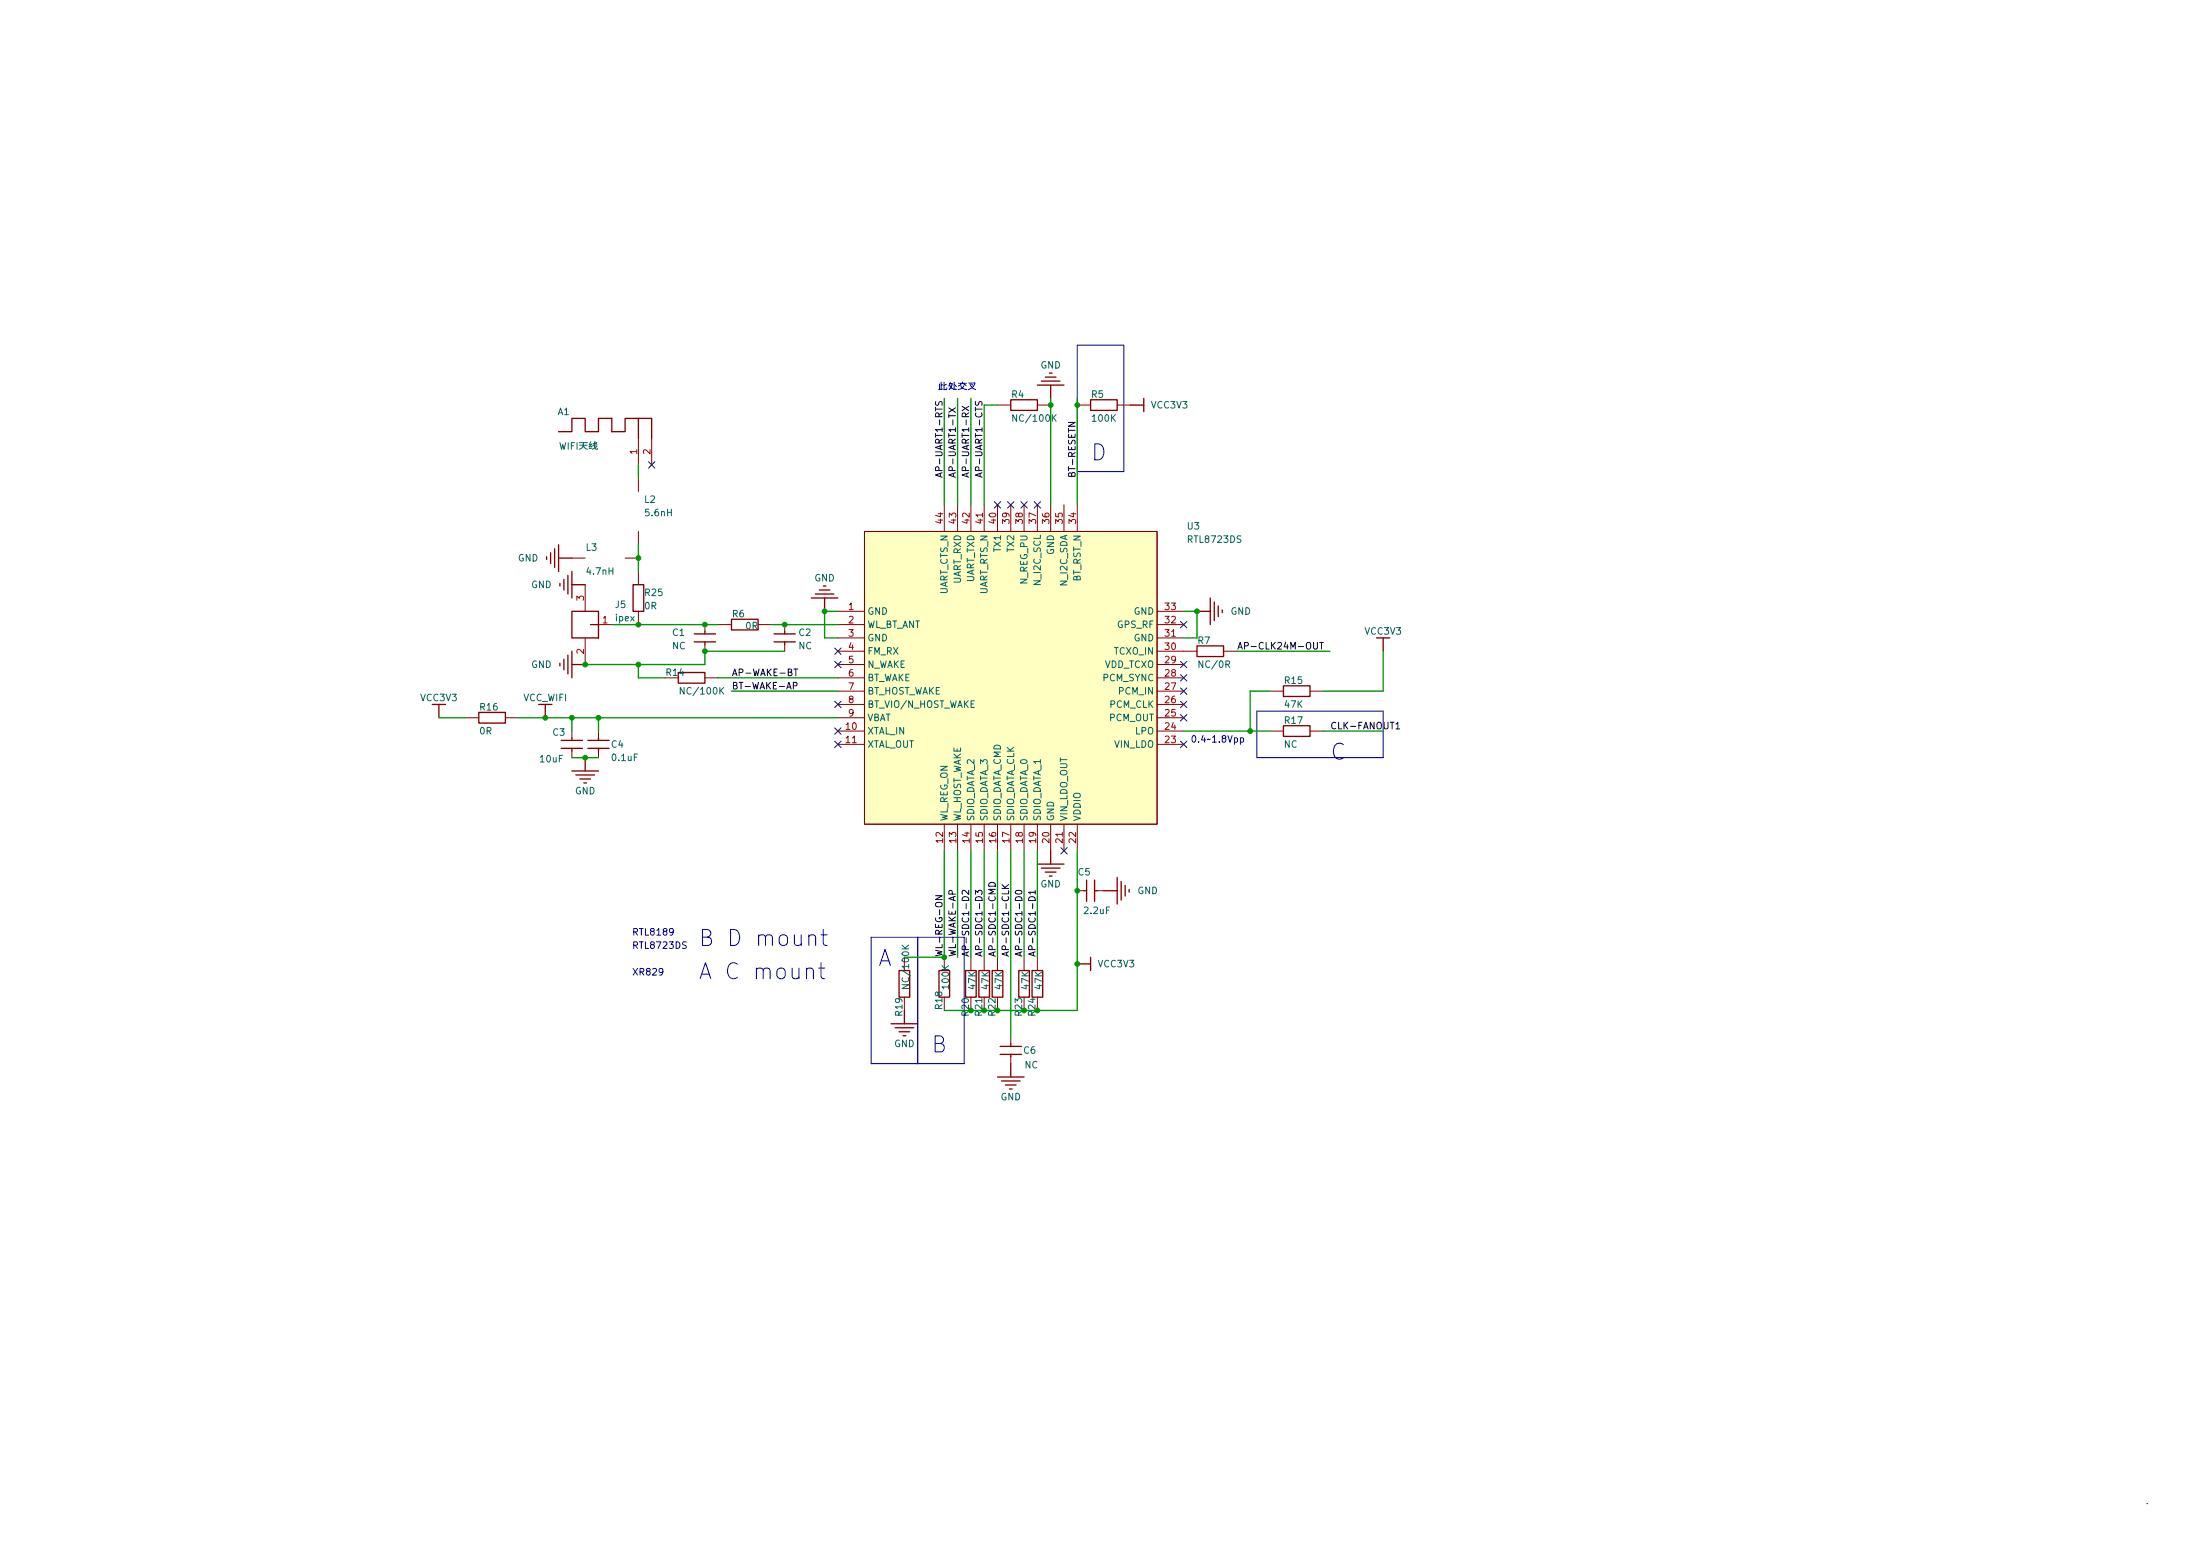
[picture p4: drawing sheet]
<svg xmlns="http://www.w3.org/2000/svg" width="420mm" height="297mm" viewBox="0 0 420 297" stroke-linecap="round" stroke-linejoin="round" font-family="sans-serif">
<g fill="none" stroke="#840000" stroke-width=".19">
<path d="M190.5 77.3h2.5M198.1 77.3h2.6M205.7 77.3h2.6M213.4 77.3h2.5M121.9 83.7v5.1M121.9 91.3v2.5M124.5 83.7v5.1M180.3 96.4v5.1M182.9 96.4v5.1M185.4 96.4v5.1M188 96.4v5.1M190.5 96.4v5.1"/>
<path d="M193 96.4v5.1M195.6 96.4v5.1M198.1 96.4v5.1M200.7 96.4v5.1M203.2 96.4v5.1M205.7 96.4v5.1M109.2 106.5h2.6M111.8 111.6v5.1M114.3 119.2h2.5M119.4 106.5h2.5M121.9 101.5v2.5M121.9 109.1v2.5"/>
<path d="M121.9 116.7v2.5M134.6 119.2v1.3M137.2 119.2h2.5M144.8 119.2h2.5M149.9 119.2v1.3M160 119.2h5.1M160 116.7h5.1M165.1 101.5h55.9v55.8h-55.9zM221 119.2h5.1M221 116.7h5.1M88.9 137h2.5M96.5 137h2.6"/>
<path d="M109.2 139.6v1.2M111.8 121.8v5.1M114.3 139.6v1.2M134.6 129.4h2.6M134.6 123v1.3M149.9 123v1.3M160 129.4h5.1M160 137h5.1M160 139.6h5.1M160 134.5h5.1M160 131.9h5.1M160 126.9h5.1"/>
<path d="M160 121.8h5.1M160 124.3h5.1M221 129.4h5.1M221 137h5.1M221 139.6h5.1M221 134.5h5.1M221 131.9h5.1M221 126.9h5.1M221 121.8h5.1M221 124.3h7.6M233.7 124.3h2.5M242.6 139.6h2.5"/>
<path d="M242.6 131.9h2.5M250.2 139.6h2.5M250.2 131.9h2.5M109.2 143.4v1.2M114.3 143.4v1.2M160 142.1h5.1M180.3 157.3v5.1M182.9 157.3v5.1M185.4 157.3v5.1M188 157.3v5.1M190.5 157.3v5.1M193 157.3v5.1"/>
<path d="M195.6 157.3v5.1M198.1 157.3v5.1M200.7 157.3v5.1M203.2 157.3v5.1M205.7 157.3v5.1M221 142.1h5.1M205.7 170h1.3M209.5 170h1.3M180.3 182.7v2.6M185.4 182.7v2.6M188 182.7v2.6M190.5 182.7v2.6"/>
<path d="M193 198v1.2M195.6 182.7v2.6M198.1 182.7v2.6M193 201.8v1.3M410 287h.1"/>
</g>
<g fill="none" stroke="#840000" stroke-width=".25">
<path d="M121.9 79.9v3.8M193 76.3h5.1v2h-5.1zM198.1 73.5h5.1M198.9 72.8h3.5M199.6 72h2.1M200.4 71.2h.5M200.7 73.5v2.6M208.3 76.3h5.1v2h-5.1zM215.9 77.3h2.5M218.4 76.1v2.5M106.7 82.4h2.5v-2.5h2.6v2.5h2.5v-2.5h2.5v2.5h2.6v-2.5h5.1v3.8M104.4 106.3v.5"/>
<path d="M105.2 105.5v2.1M105.9 104.8v3.5M106.7 104v5.1M106.7 106.5h2.5M106.9 111.4v.5M107.7 110.6v2M108.5 109.8v3.6M109.2 116.7h5.1v5.1h-5.1zM109.2 109.1v5.1M109.2 111.6h2.6M112.8 119.2h1.5M120.9 111.6h2v5.1h-2z"/>
<path d="M139.7 118.2h5.1v2.1h-5.1zM154.9 114.2h5.1M155.7 113.4h3.6M156.5 112.6h2M157.2 111.9h.5M157.5 114.2v2.5M228.6 116.7h2.5M231.1 114.2v5M231.9 114.9v3.6M232.7 115.7v2M233.4 116.4v.6M83.8 134.5v2.5"/>
<path d="M91.4 136h5.1v2h-5.1zM104.1 134.5v2.5M106.9 126.6v.5M107.7 125.8v2.1M108.5 125.1v3.5M109.2 124.3v5.1M109.2 126.9h2.6M129.5 128.4h5.1v2h-5.1zM132.6 121h4.1M132.6 122.5h4.1M134.6 120.5v.5M134.6 122.5v.5"/>
<path d="M147.8 121h4.1M147.8 122.5h4.1M149.9 120.5v.5M149.9 122.5v.5M228.6 123.3h5.1v2h-5.1zM245.1 138.5h5.1v2.1h-5.1zM245.1 130.9h5.1v2.1h-5.1zM264.2 121.8v2.5M107.2 141.3h4.1M107.2 142.9h4.1M109.2 140.8v.5M109.2 142.9v.5"/>
<path d="M109.2 147.2h5.1M110 147.9h3.5M110.7 148.7h2.1M111.5 149.5h.5M111.8 144.6v2.6M112.3 141.3h4M112.3 142.9h4M114.3 140.8v.5M114.3 142.9v.5M198.1 165h5.1M198.9 165.7h3.5M199.6 166.5h2.1"/>
<path d="M200.4 167.2h.5M200.7 162.4v2.6M207 170h.5M207.5 168v4.1M209 170h.5M209 168v4.1M210.8 170h2.6M213.4 167.5v5.1M214.1 168.3v3.5M214.9 169v2.1M215.6 169.8v.5M170.2 195.4h5.1"/>
<path d="M170.9 196.2h3.6M171.7 185.3h2v5.1h-2zM171.7 197h2M172.5 197.7h.5M172.7 192.9v2.5M179.3 185.3h2.1v5.1h-2.1zM184.4 185.3h2v5.1h-2zM186.9 185.3h2.1v5.1h-2.1zM189.5 185.3h2v5.1h-2zM191 199.8h4.1M193 199.2v.6M194.6 185.3h2v5.1h-2z"/>
<path d="M197.1 185.3h2v5.1h-2zM205.7 184h2.6M208.3 182.7v2.6M190.5 205.6h5.1M191 201.3h4.1M191.3 206.4h3.5M192 207.1h2.1M192.8 207.9h.5M193 201.3v.5M193 203.1v2.5"/>
</g>
<g fill="none" stroke="#006464" stroke-width=".19">
<path d="M201.2 79.7l.5 .7M201.7 79.2l-.7 .7M106.9 84.5l.3 1.3 .3-.9 .2 .9 .3-1.3M108.5 84.5v1.3M109.1 85.1h.4M109.7 84.5h-.6v1.3M110.2 84.5v1.3M110.6 84.5h1.6M110.7 85h1.4M111.4 84.5a1.01 1.01 0 0 0 .8 1.3M111.4 85l-.3 .6-.5 .2M111.4 84.8v.5"/>
<path d="M112.8 84.3l-.2 .6M112.9 84.9h-.4M113 84.7l-.5 .6M113 85.2l-.5 .1M113 85.5l-.5 .1M113.5 84.3l.1 1.2M113.5 85l.2 .6M113.7 84.4l.3 .1M113.8 85.8h.2M113.8 84.7h-.6M114 84.6l-.5 .1M114 85.2l-.9 .6"/>
<path d="M114 84.9l-.8 .2M114.1 85.6v.2M137.7 131.8l.5 .7M138.2 131.2l-.7 .8M172.3 180.4l.7 .7M173.5 180.4l-.7 .6"/>
</g>
<path d="M165.1 101.5h55.9v55.8h-55.9z" fill="#ffffc2" stroke="#ffffc2" stroke-width=".19"/>
<g fill="none" stroke="#0f0f0f" stroke-width=".19">
<path d="M178.7 77.7v.8M178.7 76.6v.5l.1 .2h.3l.3-.5 .3-.2 .2 .3v.5M181.2 79v.7M181.2 77.9l1.3 .8M182.5 77.9l-1.3 .8M183.7 77.6l1.3 .8M184.4 79.6l-.1-.7-.1-.1-.3 .1-.2 .7h1.3M185 78.8l-.6 .4M185 77.6l-1.3 .8M186.3 77.7v.8M186.3 76.6v.5l.1 .2h.4l.2-.5 .3-.2 .3 .3-.1 .5M204.1 80.6h1.2l-1.2 .8h1.2"/>
<path d="M151.5 130.9h.6l.1-.2v-.3l-.7-.1v1.2M151.6 127.7h.8M152 127.7v1.3M250.9 122.6v1.1l.2 .2h.3l.2-.2v-1.1M252 122.6h.7M252.4 122.6v1.3M266.6 138.2l.4-.3v1.2M266.6 139.1h.7M178.7 171h1.2l-1.2 .7h1.2M181.9 170.7l-.1-.6-.2-.1h-.3l-.1 .7h1.3M183.8 171.4a.68 .68 0 0 1 .8-.2 .68 .68 0 0 1 .4 .7h-1.3zM185 170v.7l-.9-.7-.4 .2 .2 .5"/>
<path d="M186.3 170.7v-.7l.5 .4 .1-.4h.5l.2 .2-.2 .5M186.3 171.4a.68 .68 0 0 1 .8-.2 .68 .68 0 0 1 .5 .7h-1.3zM188.9 168.7a.68 .68 0 0 1 .8-.2 .68 .68 0 0 1 .4 .7h-1.3zM190.1 169.8h-1.3l.9 .4-.9 .4h1.3M191.4 169.6h1.2M191.4 168.9l.7 .7M192.6 170v.6h-1.2M192.6 168.9l-.7 .5M194 171.4a.68 .68 0 0 1 .7-.2 .68 .68 0 0 1 .5 .7h-1.3zM194 170.1a.75 .75 0 0 1 1.2 .3 .72 .72 0 0 1-1.3-.1zM196.5 171.4a.68 .68 0 0 1 .8-.2 .68 .68 0 0 1 .4 .7h-1.3zM197.7 170.3h-1.3l.4 .4"/>
<path d="M197.7 170v.7"/>
</g>
<g fill="none" stroke="#0000c2" stroke-width=".19">
<path d="M179.4 73.3v1.1M179.8 73.5h.3M179.8 72.9v1.4M180.1 74.3l-.8 .1M180.2 74.4h.6M180.3 72.9v1.4M180.8 73.4l-.6 .2M180.8 74v.3M181.4 73.2h.5l-.2 .7M181.4 73.2l-.2 .5M181.5 73a.87 .87 0 0 0 .5 1.3h.5M181.6 74l-.3 .4"/>
<path d="M181.8 73.5l-.2 .6M182.1 74.3h.6M182.2 72.9v1.2M182.3 73.4l.4 .4M183 73.2h1.6M183.5 73.6a1.09 1.09 0 0 0 1.1 .8M183.6 73.4l-.6 .3M183.8 72.9v.3M184.1 73.4l.4 .3M184.1 73.6a1.32 1.32 0 0 1-1.1 .8M185 73.1h1.2l-.6 1-.7 .3M185.2 73.2l.6 .9 .5 .3"/>
<path d="M185.5 73.3l.3 .2M205.7 65.9h8.9v24.1h-8.9zM240 135.7h24.2v8.9h-24.2zM236.9 140.9l.4-.1 .2 .3-.1 .5h-.5M128.6 177.8l-.3 .2h-.2l-.2-.2v-.3l.2-.3h.2l.3 .3a.84 .84 0 0 1-.4 1h-.2M131.1 179.8h-.5l-.3 .2 .2 .3 .5 .3v.3l-.2 .2-.5-.1M154.5 178.7a.76 .76 0 0 1 1.3 .2v1.6M156.8 178.5h1.2M157.2 177.4v2.7l.2 .2 .6 .2M166.4 178.9h17.7v24.2h-17.7zM175.3 178.9v24.2M154 185.1a.76 .76 0 0 1 1.3 .1v1.6"/>
<path d="M156.4 184.8h1.1M156.8 183.8v2.6l.1 .3 .6 .1"/>
</g>
<g fill="none" stroke="#009600" stroke-width=".25">
<path d="M180.3 76.1v20.3M182.9 76.1v20.3M185.4 76.1v20.3M190.5 77.3h-2.5v19.1M200.7 76.1v20.3M205.7 76.1v20.3M121.9 88.8v2.5M116.8 119.2h20.4M121.9 104v5.1M147.3 119.2h12.7M160 116.7h-2.5v5.1h2.5M226.1 116.7h2.5v5.1h-2.5"/>
<path d="M83.8 137h5.1M99.1 137h60.9M109.2 137v2.6M114.3 137v2.6M121.9 126.9v2.5h5.1M137.2 129.4h22.8M139.7 131.9h20.3M149.9 124.3h-15.3v2.6h-22.8M226.1 139.6h16.5M236.2 124.3h17.8M242.6 131.9h-3.8v7.7M252.7 139.6h11.5"/>
<path d="M264.2 124.3v7.6h-11.5M109.2 144.6h5.1M180.3 162.4v20.3h-7.6M182.9 162.4v20.3M185.4 162.4v20.3M188 162.4v20.3M190.5 162.4v20.3M193 162.4v35.6M195.6 162.4v20.3M198.1 162.4v20.3M205.7 162.4v30.5h-25.4"/>
</g>
<g fill="none" stroke="#000084" stroke-width=".19">
<path d="M123.9 88.1l1.2 1.3M125.1 88.1l-1.2 1.3M189.9 95.8l1.2 1.2M191.1 95.8l-1.2 1.2M192.4 95.8l1.2 1.2M193.6 95.8l-1.2 1.2M195 95.8l1.2 1.2M196.2 95.8l-1.2 1.2M197.5 95.8l1.2 1.2M198.7 95.8l-1.2 1.2M225.5 118.6l1.2 1.2M226.7 118.6l-1.2 1.2"/>
<path d="M159.4 126.2l1.2 1.3M159.4 123.7l1.2 1.2M159.4 138.9l1.2 1.3M159.4 133.9l1.2 1.2M160.6 126.2l-1.2 1.3M160.6 133.9l-1.2 1.2M160.6 123.7l-1.2 1.2M160.6 138.9l-1.2 1.3M225.5 126.2l1.2 1.3M225.5 128.8l1.2 1.2M225.5 136.4l1.2 1.2M225.5 133.9l1.2 1.2"/>
<path d="M225.5 131.3l1.2 1.2M226.7 126.2l-1.2 1.3M226.7 128.8l-1.2 1.2M226.7 136.4l-1.2 1.2M226.7 133.9l-1.2 1.2M226.7 131.3l-1.2 1.2M159.4 141.5l1.2 1.2M160.6 141.5l-1.2 1.2M225.5 141.5l1.2 1.2M226.7 141.5l-1.2 1.2M202.6 161.8l1.2 1.2M203.8 161.8l-1.2 1.2"/>
</g>
<g fill="#009600" stroke="#009600" stroke-width=".19">
<circle cx="157.5" cy="116.7" r=".46"/>
<circle cx="121.9" cy="119.2" r=".46"/>
<circle cx="121.9" cy="126.9" r=".46"/>
<circle cx="134.6" cy="119.2" r=".46"/>
<circle cx="149.9" cy="119.2" r=".46"/>
<circle cx="134.6" cy="124.3" r=".46"/>
<circle cx="238.8" cy="139.6" r=".46"/>
<circle cx="228.6" cy="116.7" r=".46"/>
<circle cx="205.7" cy="170" r=".46"/>
<circle cx="205.7" cy="184" r=".46"/>
<circle cx="180.3" cy="182.7" r=".46"/>
<circle cx="185.4" cy="192.9" r=".46"/>
<circle cx="188" cy="192.9" r=".46"/>
<circle cx="190.5" cy="192.9" r=".46"/>
<circle cx="195.6" cy="192.9" r=".46"/>
<circle cx="198.1" cy="192.9" r=".46"/>
<circle cx="205.7" cy="77.3" r=".46"/>
<circle cx="200.7" cy="77.3" r=".46"/>
<circle cx="111.8" cy="144.6" r=".46"/>
<circle cx="121.9" cy="106.5" r=".46"/>
<circle cx="111.8" cy="126.9" r=".46"/>
<circle cx="114.3" cy="137" r=".46"/>
<circle cx="104.1" cy="137" r=".46"/>
<circle cx="109.2" cy="137" r=".46"/>
</g>
<g font-size="4.2" fill="#0000c2">
<text x="208.3" y="87.9">D</text>
<text x="254" y="145.1">C</text>
<text x="133.3" y="180.6">B D mount</text>
<text x="167.6" y="184.4">A</text>
<text x="133.3" y="187">A C mount</text>
<text x="177.8" y="201">B</text>
</g>
<g font-size="1.8" fill="#006464">
<text x="198.7" y="70.3">GND</text>
<text x="193.2" y="75.9">R4</text>
<text x="208.5" y="75.9">R5</text>
<text x="219.9" y="78">VCC3V3</text>
<text x="106.5" y="79.2">A1</text>
<text x="193.9" y="80.5">NC/100K</text>
<text x="208.7" y="80.5">100K</text>
<text x="123.1" y="96">L2</text>
<text x="123.4" y="98.5">5.6nH</text>
<text x="226.8" y="101.1">U3</text>
<text x="98.9" y="107.2">GND</text>
<text x="111.9" y="105.1">L3</text>
<text x="191.1" y="105.2" transform="rotate(-90 191.1 105.2)">TX1</text>
<text x="193.7" y="105.2" transform="rotate(-90 193.7 105.2)">TX2</text>
<text x="201.3" y="105.9" transform="rotate(-90 201.3 105.9)">GND</text>
<text x="227" y="103.6">RTL8723DS</text>
<text x="101.4" y="112.3">GND</text>
<text x="112.2" y="109.7">4.7nH</text>
<text x="123.2" y="113.8">R25</text>
<text x="155.5" y="111">GND</text>
<text x="181" y="113.7" transform="rotate(-90 181 113.7)">UART_CTS_N</text>
<text x="183.5" y="111.6" transform="rotate(-90 183.5 111.6)">UART_RXD</text>
<text x="186.1" y="111.4" transform="rotate(-90 186.1 111.4)">UART_TXD</text>
<text x="188.6" y="113.7" transform="rotate(-90 188.6 113.7)">UART_RTS_N</text>
<text x="196.2" y="111.5" transform="rotate(-90 196.2 111.5)">N_REG_PU</text>
<text x="198.8" y="111.5" transform="rotate(-90 198.8 111.5)">N_I2C_SCL</text>
<text x="203.8" y="111.7" transform="rotate(-90 203.8 111.7)">N_I2C_SDA</text>
<text x="206.4" y="111.1" transform="rotate(-90 206.4 111.1)">BT_RST_N</text>
<text x="117.5" y="116.1">J5</text>
<text x="117.6" y="118.6">ipex</text>
<text x="123.1" y="116.3">0R</text>
<text x="139.9" y="117.8">R6</text>
<text x="165.6" y="117.3">GND</text>
<text x="165.6" y="119.9">WL_BT_ANT</text>
<text x="213.4" y="119.9">GPS_RF</text>
<text x="216.5" y="117.3">GND</text>
<text x="235" y="117.3">GND</text>
<text x="128.4" y="123.9">NC</text>
<text x="128.5" y="121.4">C1</text>
<text x="142.4" y="120.1">0R</text>
<text x="152.5" y="123.9">NC</text>
<text x="152.6" y="121.4">C2</text>
<text x="165.6" y="122.4">GND</text>
<text x="165.6" y="125">FM_RX</text>
<text x="212.8" y="125">TCXO_IN</text>
<text x="216.5" y="122.4">GND</text>
<text x="228.8" y="122.9">R7</text>
<text x="260.7" y="121.1">VCC3V3</text>
<text x="101.4" y="127.5">GND</text>
<text x="127.3" y="129">R14</text>
<text x="165.6" y="127.5">N_WAKE</text>
<text x="165.6" y="130">BT_WAKE</text>
<text x="210.6" y="130">PCM_SYNC</text>
<text x="210.8" y="127.5">VDD_TCXO</text>
<text x="229.2" y="127.5">NC/0R</text>
<text x="245.4" y="130.5">R15</text>
<text x="80.4" y="133.8">VCC3V3</text>
<text x="91.7" y="135.6">R16</text>
<text x="99.9" y="133.8">VCC_WIFI</text>
<text x="130.4" y="132.6">NC/100K</text>
<text x="165.6" y="132.6">BT_HOST_WAKE</text>
<text x="165.6" y="135.1">BT_VIO/N_HOST_WAKE</text>
<text x="165.6" y="137.7">VBAT</text>
<text x="211.8" y="137.7">PCM_OUT</text>
<text x="211.9" y="135.1">PCM_CLK</text>
<text x="213.8" y="132.6">PCM_IN</text>
<text x="245.4" y="135.1">47K</text>
<text x="91.6" y="140.2">0R</text>
<text x="105.6" y="140.4">C3</text>
<text x="116.8" y="142.7">C4</text>
<text x="165.6" y="140.2">XTAL_IN</text>
<text x="165.6" y="142.7">XTAL_OUT</text>
<text x="212.8" y="142.7">VIN_LDO</text>
<text x="216.8" y="140.2">LPO</text>
<text x="245.2" y="142.7">NC</text>
<text x="245.4" y="138.2">R17</text>
<text x="103.2" y="145.5">10uF</text>
<text x="117" y="145.3">0.1uF</text>
<text x="109.8" y="151.6">GND</text>
<text x="181" y="156.8" transform="rotate(-90 181 156.8)">WL_REG_ON</text>
<text x="183.5" y="156.8" transform="rotate(-90 183.5 156.8)">WL_HOST_WAKE</text>
<text x="186.1" y="156.8" transform="rotate(-90 186.1 156.8)">SDIO_DATA_2</text>
<text x="188.6" y="156.8" transform="rotate(-90 188.6 156.8)">SDIO_DATA_3</text>
<text x="191.1" y="156.8" transform="rotate(-90 191.1 156.8)">SDIO_DATA_CMD</text>
<text x="193.7" y="156.8" transform="rotate(-90 193.7 156.8)">SDIO_DATA_CLK</text>
<text x="196.2" y="156.8" transform="rotate(-90 196.2 156.8)">SDIO_DATA_0</text>
<text x="198.8" y="156.8" transform="rotate(-90 198.8 156.8)">SDIO_DATA_1</text>
<text x="201.3" y="156.8" transform="rotate(-90 201.3 156.8)">GND</text>
<text x="203.8" y="156.8" transform="rotate(-90 203.8 156.8)">VIN_LDO_OUT</text>
<text x="206.4" y="156.8" transform="rotate(-90 206.4 156.8)">VDDIO</text>
<text x="205.9" y="167.1">C5</text>
<text x="198.7" y="169.4">GND</text>
<text x="217.2" y="170.7">GND</text>
<text x="207.2" y="174.5">2.2uF</text>
<text x="209.8" y="184.6">VCC3V3</text>
<text x="173.6" y="188.2" transform="rotate(-90 173.6 188.2)">NC/100K</text>
<text x="181.2" y="188.7" transform="rotate(-90 181.2 188.7)">100K</text>
<text x="186.3" y="188.8" transform="rotate(-90 186.3 188.8)">47K</text>
<text x="188.8" y="188.8" transform="rotate(-90 188.8 188.8)">47K</text>
<text x="191.4" y="188.8" transform="rotate(-90 191.4 188.8)">47K</text>
<text x="196.5" y="188.8" transform="rotate(-90 196.5 188.8)">47K</text>
<text x="199" y="188.8" transform="rotate(-90 199 188.8)">47K</text>
<text x="172.3" y="193.9" transform="rotate(-90 172.3 193.9)">R19</text>
<text x="180" y="192.6" transform="rotate(-90 180 192.6)">R18</text>
<text x="185" y="193.9" transform="rotate(-90 185 193.9)">R20</text>
<text x="187.6" y="193.9" transform="rotate(-90 187.6 193.9)">R21</text>
<text x="190.1" y="193.9" transform="rotate(-90 190.1 193.9)">R22</text>
<text x="195.2" y="193.9" transform="rotate(-90 195.2 193.9)">R23</text>
<text x="197.7" y="193.9" transform="rotate(-90 197.7 193.9)">R24</text>
<text x="170.8" y="199.9">GND</text>
<text x="195.5" y="201.1">C6</text>
<text x="195.7" y="203.9">NC</text>
<text x="191.1" y="210">GND</text>
</g>
<g font-size="1.8" fill="#a90000">
<text x="121.7" y="86.7" transform="rotate(-90 121.7 86.7)">1</text>
<text x="124.2" y="86.7" transform="rotate(-90 124.2 86.7)">2</text>
<text x="180.1" y="99.9" transform="rotate(-90 180.1 99.9)">44</text>
<text x="182.6" y="99.9" transform="rotate(-90 182.6 99.9)">43</text>
<text x="185.2" y="99.9" transform="rotate(-90 185.2 99.9)">42</text>
<text x="187.7" y="99.9" transform="rotate(-90 187.7 99.9)">41</text>
<text x="190.2" y="99.9" transform="rotate(-90 190.2 99.9)">40</text>
<text x="192.8" y="99.9" transform="rotate(-90 192.8 99.9)">39</text>
<text x="195.3" y="99.9" transform="rotate(-90 195.3 99.9)">38</text>
<text x="197.9" y="99.9" transform="rotate(-90 197.9 99.9)">37</text>
<text x="200.4" y="99.9" transform="rotate(-90 200.4 99.9)">36</text>
<text x="202.9" y="99.9" transform="rotate(-90 202.9 99.9)">35</text>
<text x="205.5" y="99.9" transform="rotate(-90 205.5 99.9)">34</text>
<text x="111.5" y="114.7" transform="rotate(-90 111.5 114.7)">3</text>
<text x="115.1" y="119">1</text>
<text x="162.1" y="116.4">1</text>
<text x="162.1" y="119">2</text>
<text x="222.5" y="119">32</text>
<text x="222.5" y="116.4">33</text>
<text x="111.5" y="124.8" transform="rotate(-90 111.5 124.8)">2</text>
<text x="162.1" y="121.5">3</text>
<text x="162.1" y="124.1">4</text>
<text x="222.5" y="124.1">30</text>
<text x="222.5" y="121.5">31</text>
<text x="162.1" y="126.6">5</text>
<text x="162.1" y="129.1">6</text>
<text x="162.1" y="131.7">7</text>
<text x="222.5" y="131.7">27</text>
<text x="222.5" y="129.1">28</text>
<text x="222.5" y="126.6">29</text>
<text x="162.1" y="134.2">8</text>
<text x="162.1" y="136.8">9</text>
<text x="222.5" y="136.8">25</text>
<text x="222.5" y="134.2">26</text>
<text x="161.6" y="139.3">10</text>
<text x="161.6" y="141.8">11</text>
<text x="222.5" y="141.8">23</text>
<text x="222.5" y="139.3">24</text>
<text x="180.1" y="160.9" transform="rotate(-90 180.1 160.9)">12</text>
<text x="182.6" y="160.9" transform="rotate(-90 182.6 160.9)">13</text>
<text x="185.2" y="160.9" transform="rotate(-90 185.2 160.9)">14</text>
<text x="187.7" y="160.9" transform="rotate(-90 187.7 160.9)">15</text>
<text x="190.2" y="160.9" transform="rotate(-90 190.2 160.9)">16</text>
<text x="192.8" y="160.9" transform="rotate(-90 192.8 160.9)">17</text>
<text x="195.3" y="160.9" transform="rotate(-90 195.3 160.9)">18</text>
<text x="197.9" y="160.9" transform="rotate(-90 197.9 160.9)">19</text>
<text x="200.4" y="160.9" transform="rotate(-90 200.4 160.9)">20</text>
<text x="202.9" y="160.9" transform="rotate(-90 202.9 160.9)">21</text>
<text x="205.5" y="160.9" transform="rotate(-90 205.5 160.9)">22</text>
</g>
<g font-size="1.8" fill="#0f0f0f">
<text x="180" y="91.3" transform="rotate(-90 180 91.3)">AP-UART1-RTS</text>
<text x="182.5" y="91.3" transform="rotate(-90 182.5 91.3)">AP-UART1-TX</text>
<text x="185.1" y="91.3" transform="rotate(-90 185.1 91.3)">AP-UART1-RX</text>
<text x="187.6" y="91.3" transform="rotate(-90 187.6 91.3)">AP-UART1-CTS</text>
<text x="205.4" y="91.3" transform="rotate(-90 205.4 91.3)">BT-RESETN</text>
<text x="236.2" y="124">AP-CLK24M-OUT</text>
<text x="139.7" y="129">AP-WAKE-BT</text>
<text x="139.7" y="131.6">BT-WAKE-AP</text>
<text x="254" y="139.2">CLK-FANOUT1</text>
<text x="180" y="182.7" transform="rotate(-90 180 182.7)">WL-REG-ON</text>
<text x="182.5" y="182.7" transform="rotate(-90 182.5 182.7)">WL-WAKE-AP</text>
<text x="185.1" y="182.7" transform="rotate(-90 185.1 182.7)">AP-SDC1-D2</text>
<text x="187.6" y="182.7" transform="rotate(-90 187.6 182.7)">AP-SDC1-D3</text>
<text x="190.2" y="182.7" transform="rotate(-90 190.2 182.7)">AP-SDC1-CMD</text>
<text x="192.7" y="182.7" transform="rotate(-90 192.7 182.7)">AP-SDC1-CLK</text>
<text x="195.2" y="182.7" transform="rotate(-90 195.2 182.7)">AP-SDC1-D0</text>
<text x="197.8" y="182.7" transform="rotate(-90 197.8 182.7)">AP-SDC1-D1</text>
</g>
<g font-size="1.8" fill="#0000c2">
<text x="227.3" y="141.7">0.4~1.8Vpp</text>
<text x="120.6" y="178.6">RTL8189</text>
<text x="120.6" y="181.1">RTL8723DS</text>
<text x="120.6" y="186.2">XR829</text>
</g>
</svg>
